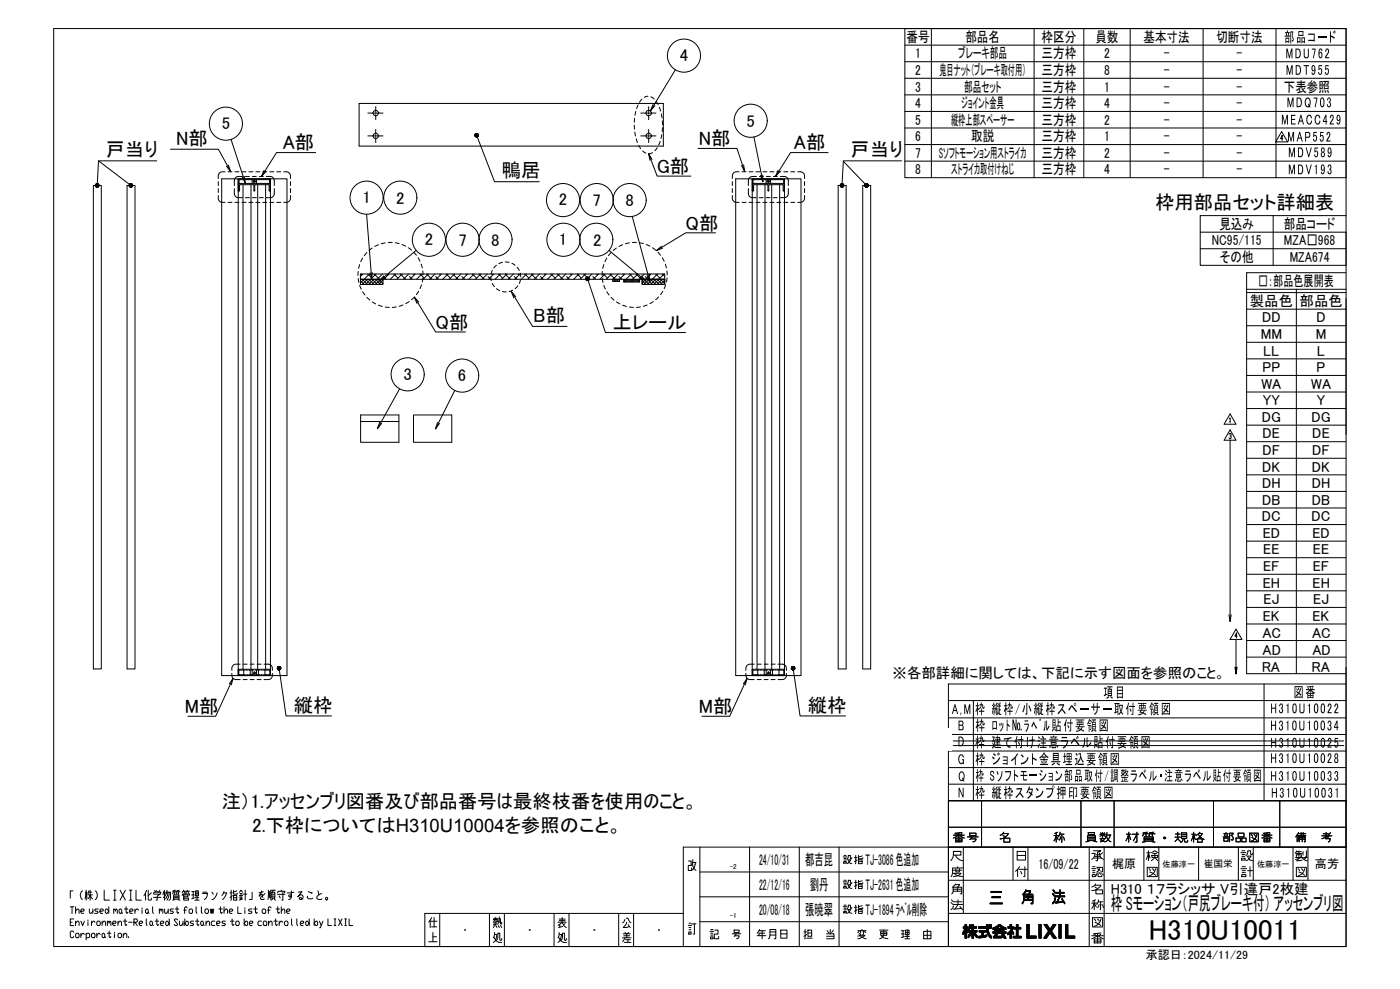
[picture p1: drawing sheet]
<svg xmlns="http://www.w3.org/2000/svg" width="841mm" height="594mm" viewBox="0 0 841 594" stroke-linecap="round" stroke-linejoin="round" font-family="sans-serif">
<!-- layer: TOS_WA -->
<g fill="none" stroke="#000" stroke-width=".6">
<path d="M32 17h777v552h-777zM544 17v90h223M560 17v90M621 17v90M651 17v90M679 17v90M723 17v90M767 17h42v90h-42zM544 27h265M544 37h265M544 47h265M544 57h265"/>
<path d="M544 67h265M544 77h265M544 87h265M544 97h265M765 130v29M809 130h-88v29h88v-20h-88M721 149h88M749 174h60M749 176h60M779 174v231M809 179v82M809 164h-60v241h60"/>
<path d="M749 186h60M749 196h60M749 206h60M749 216h60M749 226h60M749 235h60M749 245h60M749 255h60M749 265h60M749 275h60M749 285h60M749 295h60"/>
<path d="M749 305h60M749 315h60M749 325h60M749 335h60M749 345h60M749 355h60M749 365h60M749 375h60M749 385h60M749 395h60M759 411v70M809 411h-239v70h239"/>
<path d="M809 401v168h-554v-20h155M570 421h239M570 431h239M585 421v60M570 441h239M570 451h239M570 461h239M570 471h239M570 497h239M590 481v28M603 500l-2 2M635 500l-1 1"/>
<path d="M637 500l-1 3M649 481v28M669 481v28M678 500v6M683 500v6h-1M689 500h-2l-1 2M693 500h-2l-1 2M707 500v3l-1 2M717 500v6M721 500l-3 2M729 481v28M769 481v28"/>
<path d="M809 481h.1M809 481h-239v88v-60h239h-399v60M414 517h1v3h-2l1 3h1v-2M416 519a5 5 0 0 0 2 4M416 518h2M416 516l-1 4M418 518l-1 3-2 2M420 509v60M429 512l6 10h-12zM450 509v60M480 509v60M504 509v60"/>
<path d="M507 515h2M507 518h1h-1zM507 514h1M507 517h1M507 516h1M509 516h2l-2 3M510 517v1l2 1M512 515l-1 1v-2h-1l-1 2M513 515h2M514 514v5M515 516l-2 1M516 514v2h2v-1"/>
<path d="M516 516h2v3h-2zM516 518h2M518 514l-2 1M573 503l3-1 3 1M573 502h6M573 514h4v-3h-4v3l-2 3M573 511h4M574 503h4v3h-4zM574 501h1M574 505h4M574 514l1 1 3 2M576 500v3"/>
<path d="M576 503v3M578 500l-4 1M578 501h-1M579 509v40M581 503h7M583 504h3v1l-2 1M583 500h3v2h-3zM584 503l-1 1M603 501h3a5 5 0 0 1-5 3M603 502l1 1M603 503h4v3h-4zM609 509v20"/>
<path d="M611 511h5v6h-5zM611 514h5M618 509v20M633 502h3M634 500v6M636 504l-2-2-1 3M637 501h2M637 503l-1 2M638 501v5M639 503v2M653 502h5v3h-5zM653 503h5"/>
<path d="M653 504h5M654 500h4v1h-4zM654 505l-2 1M654 509v60M656 513h2l-1 2-1 1M657 511h4l-2 1v5h-1M657 505l2 1M657 515h4M658 514h3M658 513h2M660 512a4 4 0 0 0 3 4M661 502l1-1 2 1"/>
<path d="M661 504h3M661 501h3M661 500l1 1M662 512l-1 1M662 503l-1 2 3 1M662 500v3M663 509v60M663 504a2.1 2.1 0 0 1-2 2M664 500l-1 1M665 502a4 4 0 0 0 2 4M665 502h2M665 500l-1 3"/>
<path d="M667 502l-1 2-2 2M677 501h2M679 504l-1-3-2 4M680 501h4M683 501l-2 4M687 501h3M687 509v20M687 503h6v2h-6zM687 504h6M688 505l-2 1M688 501v1M689 512h2"/>
<path d="M690 511v6M691 501h3M691 515l-1-3-1 4M692 512l2-1 2 1M692 505l2 1M692 514h3v1h-3zM692 501v1M693 513h2M694 513v2l-2 2M694 515l1 1M695 516l1 1M696 509v20"/>
<path d="M706 503h3M706 501h3M707 503l2 2M710 500h3v4h-3zM710 503h3M710 501h3M711 504l-1 1-1 1M712 504v2h1v-1M716 501h2M718 504l-1-3-1 4M719 504h3v2h-3zM720 509v20"/>
<path d="M720 501l3 3M720 501h2l-1 2-3 1M735 503h3M735 503h3v2h-3zM735 501h3M736 501v2M736 500v1M737 501v2M740 504h1a1.9 1.9 0 0 0-2-2l2-2h-2v6M743 503h2v3h-2zM744 500h3v3h-3zM744 509v20"/>
<path d="M745 512h3M746 516h2v1h-2zM746 503h3v3h-3zM746 514h2M746 513h2M746 511h2M749 514h3l-2 3h-2M750 515v1l2 1M751 500h5v6h-5zM752 501v1M752 503l3 2M752 513l-1-2h-1l-1 2-1 1"/>
<path d="M753 509v20M753 501l1 1M755 501a5 5 0 0 1-3 4M758 503l3-1 3 1M758 502h6M759 503h4v3h-4zM759 505h4M759 501h1M761 500v3M761 503v3M763 500l-4 1M763 501h-1"/>
<path d="M777 509v20M778 513h4M778 515h7M779 515v-2h3v2h-1M779 512h-1M779 511v1h3M779 502l-1 1M780 516v1M780 500l-1 2v4M780 501h4M780 511v4M781 506v-4h3v4"/>
<path d="M781 504h3M781 503h3M781 515l-3 1M782 500v1M782 515h.1M782 502v4M782 515l3 2M782 517h-3M783 512v2M783 500v1M784 516h-1M784 502h-4v3"/>
<path d="M785 511v4h-1M786 509v20M794 502h6M795 501h3M796 503v1h3v1l-1 1M797 500v2M798 503h-2M799 500l-2 2-3 2M44 535h-2v5M50 535a3 3 0 0 0 0 5M51 536h1M52 535v6"/>
<path d="M52 539v-3l-1 4M53 540l1-2 2 2M53 538h3M53 536h2M53 535v2M54 535v6M57 535a3 3 0 0 1 0 5M63 535v6h3M68 535h2M69 535v6M72 535l3 6M75 535l-3 6"/>
<path d="M78 535h1M79 535v6M82 535v6h3M87 536v5M88 535l-2 3M89 535v5l2 1v-1M91 536l-2 2M92 537l1-1h4l-1 1M92 539h5M93 537h3l-2 1v3M93 535l1 1M94 535v1"/>
<path d="M96 535l-1 1M98 536h2M98 536v2M99 535v6M99 538l-1 1M100 536h2v4l-1 1M100 535v3M101 536l-1 4M102 536l-2 5M104 536h2M104 538h4v2h-4zM104 538h4"/>
<path d="M104 539h4M105 536v1M105 535h-1v2M106 536h2M107 536v1M108 535h-2v2M109 538l1-1h4v1M110 535h2M110 538h3v1h-3zM110 540h3v1h-3zM110 535l-1 1M110 539v1"/>
<path d="M111 535v1M112 536v1M112 535h2M113 535l-1 1M113 535v1M115 536h2M115 538h2M116 536v4M117 539l-2 1M117 539h2M117 535h2v3h-2zM117 537h2"/>
<path d="M118 535v6M122 537h3l-1 2-1 1M122 536h2M127 536l1 1M130 536l-1 4h-2M133 538l1-2h2l-1 3-1 1M135 536h-1M138 536h2M139 535v6M140 538l-2 1M140 535v2h2l1-1M140 538h2v3h-2z"/>
<path d="M140 539h2M142 535l-2 1M144 536l1-1 1 1M144 538h2M144 539v1M144 537h1M145 537v3M145 539v1M146 540l-2 1M146 537h2M147 535v6M151 536v4h-1"/>
<path d="M157 535l-1 3 2-1v2M158 536h-2M159 537l-2 2v1h2M161 535v5M162 535v4M163 535v5M163 535h2M163 536h2v4h-2zM163 538h2M163 537h2M164 540l-1 1M164 535v1"/>
<path d="M165 540v1M167 536v-1h4v1M167 537h4M168 538v1M169 535h.1M170 536v5h-1M175 535v3h-2h1h1v1l-2 1M177 536h-5M179 536h2l-2 3 1-1h1l1 2h-1h-1l1-1v1M185 538v1l1 1h2M185 536h2v1M191 535l1 3"/>
<path d="M193 537a3 3 0 0 0-3 3h1h3M420 539h150M420 524h150M429 527l6 10h-12zM507 530h2M507 532h1v1h-1zM507 529h1M507 532h1M507 531h1M509 531h2l-2 3M510 532v1l2 1M512 530l-1 1v-2h-1l-1 2"/>
<path d="M513 530h2M514 529v5M515 531l-2 1M516 529v2h2v-1M516 531h2v3h-2zM516 533h2M518 529l-2 1M570 529h239M572 537l1-1v-3h5v4h-1M573 534h5M573 535h5M573 525h4l-1 1-3 1"/>
<path d="M573 523h5M573 525l2 1 3 1M574 531h2l-1 2v2M574 531l-2 2M574 522v2h2v-2M575 521h.1M578 521h-6v4l-1 2M595 535h7M595 536h7M596 539h5M611 522l-1 1M612 522h5"/>
<path d="M613 521l-2 1v5M613 523l1 2M615 537h5v6h-1h1v-5h-5v3l-1 2 1-2zM615 537h5v5h-1h1v-5h-5v4l-1 1 1-1zM615 537h5v6h-1h1v-6h-5v4l-1 2 1-2zM615 539h5M616 521v6h-1M616 535h3l-1 2 1-2h-3h3l-1 2 1-2h-3h3l-1 3 1-2h-3M616 535l-1 2zM616 535l-1 3zM616 535h3l-1 2v4M616 534l-1 3"/>
<path d="M632 537l2 2M632 537l2 1M633 535l1 1M633 535l1 2M633 534l1 2M634 540v1l-2 2 2-2zM634 540v1l-2 2M634 539v2l-2 1 2-1zM634 539v2l-2 2 2-2zM634 539h6M634 538h6M634 536h5"/>
<path d="M634 537h5M637 535v4l-2 3 2-4zM637 535v4l-2 3 2-3zM637 534v4l-2 4M637 535v3l-2 4 2-4zM638 540l2 3M638 540l2 2M656 535h.1M656 522h2M656 525h2v2h-2zM656 524h2M656 523h2"/>
<path d="M656 521h2M658 532h3a6 6 0 0 1-5 3M658 533l1 1M658 531l-2 2M658 535h4v2h-4zM659 521h3v2l-1 1M659 525l-1 1M659 522l2 1M660 524v2l2 1v-1M660 524l1 1M660 521a2.2 2.2 0 0 1-1 3M662 525l1 1"/>
<path d="M689 521h6v6h-6zM690 522l1 1M691 524l3 2M692 522l1 1M694 522a5 5 0 0 1-4 4M745 522h4M746 525h2v2h-2zM746 524h2M746 523h2M746 521h2M749 523h3M751 521v6"/>
<path d="M779 521h6v6h-6zM780 522l1 1M780 524l4 2M782 522l1 1M784 522a5 5 0 0 1-4 4M42 554h1M42 545h2M43 545v4M44 552h-2v4h2M44 560v-1h-1l-1 1v3h1h1M45 547l2-1 1 3M45 555l2-2 1 3"/>
<path d="M45 545v4M45 553v3M49 547h1h1l-1-1h-1v1v2h1M49 553l1 3 1-3M53 553h.1M53 554v2M54 546v3l2-2M55 553v3M56 546v3M57 554l-1-1-1 2M59 553h1v1v2h-1l-1-1zM59 546h-2v1l2 1-1 1h-1"/>
<path d="M60 547h2v-1h-1l-1 1 1 2h1M61 555l2-2v3M61 553v3M64 546l1 1-1 2-1-1zM65 554v-1l1 2M65 553v3M65 545v4M66 554v-1l1 1v2M66 559v4h1M68 555h1l1-1-1-1h-1v1v1v1h1M68 541h2M68 547l1-1v1"/>
<path d="M68 546v3M69 560v1M69 547l1-1v1v2M71 555l1-2 1 3M71 553v3M72 546l1 1v2l-1-1zM73 548l1 1M74 553h2M75 546h2M75 552v3l1 1v-1M76 545v3v1l1-1M77 554h2"/>
<path d="M78 541h1M78 547h1h1l-1-1h-1v1v1v1h1M80 554h2l1-1-1-1h-2v4M81 554l2 2M81 546v3M83 547l-1-1-1 1M84 555h1l1-1-1-1h-1v1v2h1M85 545v1M85 547v2M88 552v3v1M88 546l1 1-1 2-1-1zM89 548l1 1"/>
<path d="M91 553l1 1-1 2-1-1zM92 555v1M92 545v3v1M93 553h2M94 552v3l1 1v-1M96 547v-1l1 1M96 546v3M96 555h2v-1v-1h-1l-1 1 1 2h1M97 547v-1l1 1v2M99 546v3l2-2M100 553l2 2-1 1-1-1zM101 546v3"/>
<path d="M102 552v4M104 546h-1l-1 1 2 1v1h-2M105 540l-1 1M105 546h2M106 545v3l1 1v-1M107 553l-1-1h-1v1l2 2-1 1h-1v-1M107 540l1 1M108 553v3l2-1M110 553v3M110 547h2M111 552v4M112 553l1 1v2l-2-1z"/>
<path d="M112 545h-1v4M114 546h1l1 1-1 2h-1v-1zM116 553h-1l-1 1 2 1v1h-2M117 541h3M117 553h2M118 545v3v1M118 552v3l1 1v-1M121 545v3l1 1M121 553l1 1v2l-1-1zM122 555l1 1M124 546h1v1v2h-1l-1-1zM124 555l1-2 1 3"/>
<path d="M124 553v3M126 546l1 3v-3l1 3v-3M129 553h-2v1v2h2M130 555h2v-1v-1h-1l-1 1 1 2h1M131 546h3M132 545v3l1 1 1-1M135 547l1-1 1 3M135 545v4M135 553h-1l-1 1 1 1h1v1h-2M138 547h1h1l-1-1h-1v1v1v1h1M138 553h3M139 552v3l1 1 1-1"/>
<path d="M142 553h1l1 1-1 2h-1v-1zM143 545v4h2M147 552v4M147 545v1M147 547v2M148 553l1 1-1 2-1-1zM150 555h1l1-1-1-1h-1v1v2h1M151 546h-1l-1 1 2 1v1h-2M152 546h3M153 545v3l1 1 1-1M157 553h-2v1v2h2M158 546h1l1 1-1 2h-1v-1z"/>
<path d="M159 553h1v1v2h-1l-1-1zM161 547h1M161 555l2-2v3M161 553v3M163 545h-1h-1v4M165 553h2M166 552v3v1l1-1M166 546h2M167 545v3v1l1-1M168 553v3M169 547l2-1v3M169 545v4"/>
<path d="M170 554l-1-1-1 2M171 553h1l1 1-1 2h-1v-1zM172 547h2v-1h-1l-1 1 1 2h1M175 552v3l1 1M178 552v3l1 1M180 555h2l1-1-1-1h-1l-1 1 1 2h1M184 553l2 2-1 1-1-1zM186 552v4M189 552v4M190 553l1 1-1 2-1-1zM192 553l1 3M194 553l-2 4"/>
<path d="M197 552v4h2M201 552h1M201 556h1M201 552v4M203 552l2 4M205 552l-2 4M207 552h1M207 556h1M208 552v4M210 552v4h2M258 553v1M259 553h4"/>
<path d="M259 557h3M259 551l-1 2v4M261 551v6M264 549v20M279 559h.1M294 549v20M296 554h3M297 552h2M297 556l-1 1M297 552l-1 2M297 554v1M298 551v1h-2h3"/>
<path d="M298 556l1 1M298 552v1h1M299 555l-3 1M299 552h2v3v-1M299 553l1 1M299 556l1 1M300 551v2l-1 2M301 556v1M303 549v20M318 559h.1M333 549v20M335 556l1-1v2"/>
<path d="M335 554h5M336 552h3M336 553h3M338 554l1 2 1 1M338 551v3l-2 1M338 556l-2 1M339 555h-1M342 549v20M357 559h.1M372 549v20M375 552l-1 2M376 552h1l2 2"/>
<path d="M377 554l-3 3 4-1M377 555l2 2M381 549v20M396 559h.1M413 556h2M414 560h1v1h-1zM414 558h1M414 557h1M414 555h1M415 555h3M417 555v6h-1M420 554h150"/>
<path d="M427 559h2M427 558h1M429 542l6 10h-12zM429 559h2v2h-2v3h3v-1M441 559h3v1h-3zM456 559l-1 2M456 558v1h4M458 559v5M463 560h3M469 559h4v5h-4zM483 560h1M484 558l-1 6"/>
<path d="M485 559h3v3h-3zM497 559l1 1M499 558v3M501 559l-1 1M507 545h2M507 547h1v1h-1zM507 546h1M507 544h1M509 546h2l-2 3M510 547v1l2 1M512 545l-1 1v-2h-1l-1 2M513 545h2"/>
<path d="M514 544v5M515 546l-2 1M515 559h5M516 544v2h2v-1M516 546h2v3h-2zM516 547h2M516 559l-1 1M517 559l-1 2M518 558v1M518 544l-2 1M519 559l-1 2M519 559l1 1"/>
<path d="M528 559h5M529 560h4v2h-4zM531 559v3l-2 2h-1M541 559h2M542 559v4M544 559h2v2h-2zM545 559v5M555 559h4v5h-4zM557 558v6M570 549h239M571 542l2 1M572 541l1 1"/>
<path d="M573 544l-2 2M573 543h5M573 542h5M575 541v2l-1 3M577 544l1 2M577 546h-4M579 560v1M579 557v1M579 559v2M579 559v1M579 558v2M580 557v3"/>
<path d="M580 555h1v2v1v1v1v4h-1v-4l-2 1 2-3h-1v-1h1zM580 555v9M581 555v9M581 557v1M581 558v2M581 559v1M582 557v2M582 559v1M582 557v1M582 556h1v1h1v-2h1v2h2v1h-2v1h2v1h-1l1 2v1l-2-3v4h-1v-4l-2 3v-1l1-2h-1v-1h2v-1h-1l-1 1zM582 556v2M583 556v2"/>
<path d="M583 559v1M583 559v3M583 556h.1M583 557v1M583 559v2M584 557v1M584 559v2M584 555v9M585 555v9M585 557v1M585 559v2M586 557v1"/>
<path d="M586 559v3M586 559v1M587 557v1M587 559v1M588 557h5v-2h1v2h2v1h-2l2 6-3-3v-3h-5zM588 557v1M588 559h4v1h-1v2h2v1h-5v-1h2v-2h-2zM588 559v1M589 557v1M589 559v1M590 557v1M590 559v1"/>
<path d="M590 559v4M591 557v1M591 559v4M591 559v1M592 557v1M592 559v1M593 555v4M593 555v5M593 555v6M594 555v7M594 557v1M594 558v4"/>
<path d="M594 556h2h-2zM594 556h.1M595 556h.1M595 557v1M595 543h7M595 542h7M596 557l4-1h1l3 1v1l-6 1v-1h-2zM596 560h8v1h-5v1h3v-1h1l1 3h-1v-1h-6v-1l1-1h-2zM596 557v1M596 560v1M597 557v1M597 560v1"/>
<path d="M598 557v1M598 560v1M598 557v2M598 558l2-2 3 2zM598 560v3M599 557v2M599 560v3M599 556v2M599 558v1M599 560v2M599 556v1M599 560v1"/>
<path d="M600 556v1M600 558v1M600 560v1M600 556h.1M601 556v1M601 558v1M601 560v1M602 556v1M602 558v1M602 560v1M602 556v2M602 557v2"/>
<path d="M603 557v2M603 560v1M603 557v1M604 557v1M604 560v1M606 557v1M606 560v1M607 557v1M607 559v2M607 555h1v2h1l-1 2 1 1v1l-1-1v4h-1v-3l-2 1v-2l3-2h-2v-1h1zM607 555v3M607 559v5"/>
<path d="M607 558v6M608 555v9M608 557v3M608 557v4M608 557v2M608 559v2M608 560v1M609 560v1M609 557v1M610 557v1M611 555h1v2h1v1h-1v4h2v1h-5v-1h2v-4h-2v-1h2zM611 555v8"/>
<path d="M612 557v1M613 557v1M614 543l1-2v-3h5v5h-1M615 541h5M615 540h5M617 555h1v7h4v2h-5zM617 555v9M618 555v9M624 555h1v9h-1zM624 555v9M625 555v9M627 555h2l2 3 2-3h1l-2 4 3 5h-2l-2-4-2 4h-2l3-5z"/>
<path d="M627 555v1M628 555v1M628 555v2M629 555v2M629 555v3M629 556v2M629 556v3M630 556v3M630 560v2M630 557v2M630 557v5M630 557v4"/>
<path d="M630 558v3M631 558v3M631 558v2M631 557v5M632 557v5M632 557v2M632 560v2M632 556v3M632 556v2M633 556v2M633 555v3M633 555v2"/>
<path d="M634 555v1M634 542l5-1-5 1h5h-5h5h-5h1h4M636 555h2v9h-2zM636 555v9M637 555v9M640 555h2v7h4v2h-6zM640 555v9M641 555v9M656 542h3M656 551h6v6h-6zM657 552l1 1M657 541v5"/>
<path d="M658 554l3 2M658 541h-2M659 545l-2-3-1 4M659 552l1 1M660 542h3M660 541l-1 2M660 543l-1 2M661 542v4M661 552a5 5 0 0 1-4 4M662 543l1 2M46 561h1h1l-1 2h-1h-1zM49 561v2"/>
<path d="M51 561h-1l-1 1M52 561h1h1l-1 2h-1M52 561v4M55 561h2v2h-2zM58 561v2M60 561h-1l-1 1M62 561h1l-1 2h-1zM63 563h.1M65 561h2M69 561v2M71 561h1h1l-1 2h-1zM74 562l2-1v2"/>
<path d="M74 561v2M77 563h.1M258 566h5M260 563h2M260 560v6M297 563l1 2 2 1h1M297 561h2l-2 4-1 1M297 560l-1 3M301 564v1h-1v-4h-1v3l-1 1M336 563l1 2 1 1h2M336 561h1l-1 4-1 1M336 560l-1 3"/>
<path d="M340 564v1h-1v-4h-1v3l-1 1M374 563h5M374 561h5M375 562h3M375 566h4M375 563l-1 3M375 560l1 1M376 564h3M377 561v2M377 564v2M378 560l-1 1M427 563h1v1h-1z"/>
<path d="M427 562h1M427 561h1M440 561h5M441 563l3-1-1 2M442 561l-1 1M455 562h5M459 561h-3v1M462 564l1-2v-4h3v6h-1M463 562h3M469 561h4M484 561l-1 1M485 564h3"/>
<path d="M485 560h3M497 561h4v3h-4M497 562h4M517 562l3 2M517 562h3l-5 2M517 561l-2 1M529 561h4M529 562l2 1 2 1M541 561h2M543 563h-2M544 564h3M544 563h2"/>
<path d="M544 560h2M555 562h4M582 562v1M582 561v2M583 561v1M583 560v2M586 560v2M586 561v1M586 561v2M587 562v1M588 562v1M589 562v1"/>
<path d="M590 562v1M591 562v1M592 562v1M593 562v1M594 560v2M594 561v2M595 561v2M595 562v1M595 562v2M597 562v1M598 562v1M598 561v2"/>
<path d="M599 562v1M600 562v1M601 562v1M602 562v1M602 561h.1M602 561v1M602 561v2M603 561v2M603 561v3M603 562v2M604 562v2M604 563v1"/>
<path d="M605 560v2M609 562v1M610 562v1M612 562v1M613 562v1M618 562v2M619 562v2M620 562v2M621 562v2M622 562v2M627 563v1M628 563v1"/>
<path d="M628 562v2M629 561v3M629 561v2M629 560v3M629 560v2M632 560v3M633 561v2M633 561v3M633 562v2M634 562v2M634 563v1M642 562v2"/>
<path d="M643 562v2M644 562v2M645 562v2M646 562v2M656 564l3-2 4 2M656 562h7M657 564h4v2h-4zM657 561l1 1M657 565h4M659 561v3M659 564v2M661 560l-4 1"/>
<path d="M661 561l-1 1"/>
<circle cx="700" cy="503" r=".6"/>
<circle cx="196" cy="540" r=".7"/>
</g>
<!-- layer: TOS_S1 -->
<g fill="none" stroke="#000" stroke-width=".6">
<path d="M216 62h182v26h-182zM224 68h4M388 68h4M224 82h4M388 82h4M56 111h5v291h-5zM76 111h5v291h-5zM133 107h39v299h-39zM143 115l1-1v-3h8l1 4v-4h8l1 3v1M144 108h7v2h-7zM146 111v291M151 111v291"/>
<path d="M154 108h8v2h-8zM155 111v291M160 111v291M442 107h39v299h-39zM452 108h8v2h-8zM453 111v3l-1 1M453 111h8l1 4v-4h8v3l1 1M455 111v291M460 111v291M463 108h8v2h-8zM464 111v291M468 111v291"/>
<path d="M504 111h4v291h-4zM518 111h5v291h-5zM217 165h182v3h-182v3h13v-3h-13zM368 168h4v1h-4zM375 168v1h9v-1M386 168h13v3h-13zM217 249h23v17h-23zM217 253h23M248 249h23v17h-23zM143 406v-299h19v299M143 402h19M143 403h3v2h-3z"/>
<path d="M150 403h1v2h-1zM154 403h1v2h-1zM159 403h3v2h-3zM452 406v-299h19v299M452 402h19M452 403h3v2h-3zM459 403h1v2h-1zM463 403h1v2h-1zM468 403h3v2h-3z"/>
<circle cx="226" cy="68" r="1.6"/>
<circle cx="390" cy="68" r="1.6"/>
<circle cx="226" cy="82" r="1.6"/>
<circle cx="390" cy="82" r="1.6"/>
</g>
<!-- layer: TOS_K3 -->
<g fill="none" stroke="#000" stroke-width=".6">
<path d="M221 68h3M226 64v3M226 68h.1M226 69v3M226 78v3M228 68h2M385 68h3M390 64v3M390 68h.1M390 69v3M390 78v3M392 68h2"/>
<path d="M221 82h3M226 81v1M226 83v3M228 82h2M385 82h3M390 81v1M390 83v3M392 82h2"/>
</g>
<!-- layer: TOS_K2 -->
<g fill="none" stroke="#000" stroke-width=".6">
<path d="M386 60l-2 1M389 58h-2M391 58l2 1M381 75v3M381 71v2M381 79l1 3M382 67l-1 2M383 63l-1 2M394 61l1 2M396 64l1 3M397 68l1 3M398 73v2"/>
<path d="M398 77v2M382 83l1 3M384 87l1 2M386 91l2 1M392 92h-2M395 89l-2 2M397 85l-1 2M398 81l-1 2M131 117l1 4 3 1M131 109v2M131 113v3M135 103l-3 1-1 3"/>
<path d="M137 103h2M141 113v3a2.4 2.4 0 0 0 2 3h3M141 103h3M143 111v3M143 108h1M143 110h1M145 103h3M146 106h-3a2.5 2.5 0 0 0-2 2v3M147 119h3M147 106h3M150 103h2M151 108h3"/>
<path d="M151 110h3M152 119h2M152 106h2M152 109h.1M153 110h.1M153 108h.1M153 109h.1M154 103h2M156 119h2M156 106h2M158 103h2M160 106h2a2.5 2.5 0 0 1 3 2v3"/>
<path d="M162 108h.1M162 110h.1M162 103h2M162 111v3M165 113v3a2.5 2.5 0 0 1-3 3h-2M166 103h3M170 103l4 1v3M174 117v4l-4 1M174 109v2M174 113v3M440 117l1 4 3 1M440 109v2"/>
<path d="M440 113v3M444 103l-3 1-1 3M446 103h2M450 113v3a2.5 2.5 0 0 0 2 3M450 103h2M452 119h2M452 111v3M452 108h.1M452 110h.1M454 103h3M454 106h-2a2.5 2.5 0 0 0-2 2v3M456 119h2"/>
<path d="M456 106h3M458 103h3M460 119h3M460 108h3M460 110h3M460 106h3M461 109h.1M462 110h.1M462 108h.1M462 109h.1M463 103h2M464 119h3"/>
<path d="M465 106h2M467 103h2M469 119h2M469 106h2a2.5 2.5 0 0 1 3 2v3M471 108h.1M471 110h.1M471 103h2M471 111v3M474 113v3a2.5 2.5 0 0 1-3 3M475 103h2M479 103l4 1v3M483 117v4l-4 1"/>
<path d="M483 109v2M483 113v3M137 122h2M141 122h3M145 122h3M150 122h2M154 122h2M158 122h2M162 122h2M166 122h3M446 122h2M450 122h2"/>
<path d="M454 122h3M458 122h3M463 122h2M467 122h2M471 122h2M475 122h2M216 159l-1 2M218 155l-1 2M220 152l-1 2M224 149l-2 1M227 147l-2 1M231 146h-2"/>
<path d="M236 146h-3M237 146h3M242 147l2 1M245 149l2 1M249 151l1 2M251 155l1 2M253 159l1 2M298 159l-1 2M302 158h-2M304 157l2 1M307 158l2 1M363 159l-1 2"/>
<path d="M365 155l-2 2M367 152l-1 2M370 149l-2 1M374 147l-2 1M378 146h-2M382 146h-2M384 146h2M388 147l2 1M392 149l2 1M395 151l2 2M398 155l1 2M400 159v2"/>
<path d="M215 163v2M215 167l1 3M216 171l1 3M218 175l1 2M220 179l2 1M249 178l-2 2M251 175l-1 2M253 171l-1 2M254 163v2M254 167v2M295 166v3M296 162l-1 3"/>
<path d="M296 170l1 2M298 173l2 2M302 175h2M308 174l-2 1M311 161l1 1M311 172l-2 1M313 164v2M313 168l-1 2M362 163v2M362 167v3M363 171l1 3M365 175l1 2"/>
<path d="M367 179l2 1M396 178l-2 2M398 175l-1 2M400 171l-1 2M401 163v2M401 167l-1 2M224 181l2 2M227 183l3 1M231 184l3 1M238 184l-2 1M242 183l-2 1M246 181l-2 1"/>
<path d="M370 181l2 2M374 183l2 1M378 184l3 1M385 184l-3 1M389 183l-3 1M392 181l-2 1M144 399h-4l-1 2v2M146 399h2M150 399h3M154 399h3M159 399h4v2l1 2M453 399h-4l-1 2v2"/>
<path d="M455 399h2M459 399h2M463 399h3M467 399h4l1 2v2M139 404v3l1 1h4M143 403h.1M143 405h.1M146 408h2M146 403h1M146 405h1M148 403h1M148 405h1"/>
<path d="M149 403h1M149 405h1M150 408h3M151 403h1M151 405h1M152 404l1 1M153 404h.1M153 405h.1M153 403h1M153 405h1M154 408h3M155 403h1"/>
<path d="M155 405h1M157 403h1M157 405h1M158 403h1M158 405h1M162 403h.1M162 405h.1M164 404l-1 3v1h-4M448 404v3l1 1h4M452 403h.1M452 405h.1M455 408h2"/>
<path d="M455 403h1M455 405h1M457 403h1M457 405h1M458 403h1M458 405h1M459 408h2M460 403h1M460 405h1M461 404l1 1M461 404h1M462 405h.1"/>
<path d="M462 404h.1M462 403h1M462 405h1M463 408h3M464 403h1M464 405h1M466 403h.1M466 405h.1M467 403h1M467 405h1M471 403h.1M471 405h.1"/>
<path d="M472 404v3l-1 1h-4"/>
<circle cx="153" cy="109" r=".6"/>
<circle cx="153" cy="109" r=".2"/>
<circle cx="462" cy="109" r=".2"/>
<circle cx="462" cy="109" r=".6"/>
<circle cx="153" cy="404" r=".2"/>
<circle cx="462" cy="404" r=".2"/>
</g>
<!-- layer: TOS_K5 -->
<g fill="none" stroke="#000" stroke-width=".6">
<path d="M217 171h.1M217 169l2 2M217 168h.1M217 165h.1M218 168l3 3M218 165l-1 1M219 168l-2 2M220 168l3 3M221 168l-3 3M221 165l2 2M222 168l3 3M222 165l-3 3"/>
<path d="M224 168l3 3M225 168l-4 3M225 165l3 3M226 168l3 3M226 165l-6 6M228 168l2 2-1 1M229 168l-4 3M230 168h.1M230 165l-7 6M230 168l-3 3M230 166l2 2M233 165h.1"/>
<path d="M234 165l-3 3M237 165l2 2M238 165l-4 3M241 165l3 3M242 165l-4 3M246 165l-4 3M246 166l2 2M248 165h1M249 165l-3 3M252 165l3 2M253 165l-3 3M256 165l3 3"/>
<path d="M257 165l-3 3M261 165l-3 3M262 166l1 2M264 165h1M265 165l-3 3M268 165l3 2M269 165l-3 3M272 165l3 3M273 165l-3 3M277 165l-3 3M277 166l2 2M280 165h.1"/>
<path d="M281 165l-3 3M284 165l2 2M285 165l-3 3M288 165l3 3M289 165l-3 3M293 165l-3 3M293 166l2 2M296 165h.1M297 165l-4 3M300 165l2 2M301 165l-4 3M303 165l4 3"/>
<path d="M305 165l-4 3M308 165l-3 3M309 166l2 2M311 165h1M312 165l-3 3M315 165l3 2M316 165l-3 3M319 165l3 3M320 165l-3 3M324 165l-3 3M325 166l1 2M327 165h1"/>
<path d="M328 165l-3 3M331 165l2 2M332 165l-3 3M335 165l3 3M336 165l-3 3M340 165l-3 3M340 166l2 2M343 165h.1M344 165l-3 3M347 165l2 2M348 165l-3 3M351 165l3 3"/>
<path d="M352 165l-3 3M356 165l-4 3M356 166l2 2M359 165h.1M360 165l-4 3M362 165l3 2M364 165l-4 3M366 165l4 3M367 165l-3 3M368 169h.1M369 168l1 1M369 168h-1"/>
<path d="M370 168l1 1M370 168l-1 1M371 165l-3 3M371 168h1M372 168l-2 1M372 166l2 2M372 169h.1M374 165h1M375 168l1 1M375 165l-3 3M376 168l1 1M377 168l-2 1"/>
<path d="M377 168l2 1M378 168l-2 1M378 165l3 2M379 168l1 1M379 165l-3 3M379 168l-1 1M381 168l-2 1M381 168l2 1M382 165l3 3M382 168l-1 1M383 168l1 1M383 165l-3 3 2 1"/>
<path d="M384 168l-2 1M384 168h.1M384 169h-1M386 171h.1M386 169l2 2M386 168h.1M387 168l3 3M387 165l-3 3M388 166l1 2M389 168l3 3M390 168l-3 3M390 165h1"/>
<path d="M391 168l3 3M391 165l-5 5M393 168l3 3M394 168l-3 3M394 165l2 2M395 168l3 3M395 165l-6 6M397 168l2 2v1M398 168l-3 3M398 165l1 1M399 168h.1M399 165l-6 6"/>
<path d="M399 168l-2 3"/>
</g>
<!-- layer: 0 -->
<g fill="none" stroke="#000" stroke-width=".6">
<path d="M406 42l-15 25M392 63l-1 4 2-4M59 97l20 14M94 97h-35l-1 14M102 90h29l8 13M137 99l2 4-3-3M139 84l8 26M190 92h-24l-9 14M286 81l11 28h27M390 92l5 14h20M392 96l-2-4v4M419 89h24l4 14"/>
<path d="M447 99v4l-2-4M453 82l5 27M497 92h-22l-9 14M507 97l14 14M542 97h-35l-1 14M147 106v4l-2-4M159 102l-2 4 3-3M458 105v4l-1-4M467 102l-1 4 3-3M220 129l3 39M380 130l10 39M430 140h-18l-18 11"/>
<path d="M250 150l-22 19M366 150l22 19M397 148l-3 3 4-2M224 164l-1 4-1-4M230 166l-2 3 3-2M249 178l13 21h18M307 175l13 21h21M310 178l-3-3 2 4M353 167l11 33h48M385 166l3 3-3-2M390 165v4l-1-4M252 182l-3-4 1 4"/>
<path d="M240 234l-13 24M273 235l-11 23M228 254l-1 4 2-4M263 254l-1 4 2-4M739 264v109M738 369l1 4 1-4M138 411l2-4-1 4M140 407l-10 23h-17M168 401l4 29h27M447 411l2-4-1 4M449 407l-11 23h-16M476 401l5 29h27"/>
</g>
<!-- layer: TOS_S1 -->
<g fill="#000" stroke="#000" stroke-width=".6">
<path d="M285 81h1zM58 110v1zM79 111h1zM353 166v1zM354 167h-1zM475 401h1z"/>
<path d="M285 81h1zM285 81h1zM285 82l1-1z"/>
<path d="M285 81h1zM285 81h1zM285 81h1z"/>
<path d="M285 82l1-1zM286 82v-1zM286 81v1z"/>
<path d="M286 81v1zM286 81v1zM286 81v1z"/>
<path d="M286 80v1zM286 80v1z"/>
<path d="M286 81v1zM286 81v1zM286 81l1 1z"/>
<path d="M286 80v1zM286 80v1z"/>
<path d="M286 81l1 1zM286 81l1 1zM286 81l1 1z"/>
<path d="M287 80l-1 1zM286 80v1zM286 80v1z"/>
<path d="M286 81l1 1zM286 81l1 1zM286 81l1 1z"/>
<path d="M287 80l-1 1zM287 80l-1 1zM287 80l-1 1z"/>
<path d="M286 81l1 1zM286 81h1zM286 81h1z"/>
<path d="M286 81h1zM286 81h1zM287 81h-1z"/>
<path d="M286 81h1zM286 81h1zM286 81h1z"/>
<path d="M57 111h1zM57 111h1zM57 112l1-1z"/>
<path d="M57 112l1-1zM58 112v-1zM58 112v-1z"/>
<path d="M57 111h1zM57 111h1z"/>
<path d="M58 111v1zM58 111v1zM58 111v1z"/>
<path d="M58 111v1zM58 111v1z"/>
<path d="M58 111v1zM58 111l1 1zM58 111l1 1z"/>
<path d="M58 110v1zM58 110v1zM58 110v1z"/>
<path d="M58 111l1 1zM58 111l1 1zM58 111l1 1z"/>
<path d="M59 111h-1zM59 110l-1 1zM59 110l-1 1z"/>
<path d="M58 111l1 1zM58 111l1 1zM58 111l1 1z"/>
<path d="M58 111h1zM59 111h-1zM59 111h-1z"/>
<path d="M58 111l1 1zM58 111h1zM58 111h1z"/>
<path d="M58 111h1zM58 111h1zM58 111h1z"/>
<path d="M78 111h1zM78 112l1-1zM78 112l1-1z"/>
<path d="M78 111h1zM78 111h1zM78 111h1z"/>
<path d="M78 112l1-1zM78 112l1-1zM78 112l1-1z"/>
<path d="M78 111h1zM78 111h1zM78 111h1z"/>
<path d="M79 111l-1 1zM79 111l-1 1zM79 111l-1 1z"/>
<path d="M78 111h1zM78 111h1zM78 111h1z"/>
<path d="M79 111v1zM79 111v1zM79 111v1z"/>
<path d="M79 110v1zM78 110l1 1zM78 110l1 1z"/>
<path d="M79 111v1zM79 111v1zM79 111v1z"/>
<path d="M79 110v1zM79 110v1zM79 110v1z"/>
<path d="M79 111v1zM79 111v1z"/>
<path d="M79 111v1zM79 111v1zM79 111l1 1z"/>
<path d="M79 111h1zM79 111h1zM79 111h1z"/>
<path d="M505 111h1zM505 111h1zM505 112l1-1z"/>
<path d="M505 112l1-1zM505 112l1-1zM505 112l1-1z"/>
<path d="M505 111h1zM505 111h1zM505 111h1z"/>
<path d="M506 111l-1 1zM506 111l-1 1zM506 111l-1 1z"/>
<path d="M505 111h1zM505 111h1zM505 111h1z"/>
<path d="M506 111l-1 1zM506 111v1z"/>
<path d="M505 110l1 1zM505 111h1zM505 111h1z"/>
<path d="M506 111v1zM506 111v1zM506 111v1z"/>
<path d="M506 110v1zM506 110v1zM506 110v1z"/>
<path d="M506 111v1zM506 111v1zM506 111l1 1z"/>
<path d="M506 110v1zM506 110v1z"/>
<path d="M506 111l1 1zM506 111l1 1zM506 111l1 1z"/>
<path d="M506 111h1zM507 111h-1z"/>
<path d="M506 111l1 1zM506 111l1 1zM506 111h1z"/>
<path d="M506 111h1zM506 111h1zM506 111h1z"/>
<path d="M520 111h1zM520 111h1zM520 112l1-1z"/>
<path d="M520 112l1-1zM520 112l1-1zM520 112l1-1z"/>
<path d="M520 111h1zM520 111h1zM520 111h1z"/>
<path d="M520 112l1-1zM521 111l-1 1zM521 111l-1 1z"/>
<path d="M520 111h1zM520 111h1zM520 111h1z"/>
<path d="M521 111l-1 1zM521 111l-1 1zM521 111v1z"/>
<path d="M520 110l1 1zM520 111h1zM520 111h1z"/>
<path d="M521 111v1zM521 111v1zM521 111v1z"/>
<path d="M521 110v1zM521 110v1zM520 110l1 1z"/>
<path d="M521 111v1zM521 111v1z"/>
<path d="M521 110v1zM521 110v1z"/>
<path d="M521 111v1zM521 111v1zM521 111v1z"/>
<path d="M521 111v1zM521 111h1zM521 111h1z"/>
<path d="M521 111h1zM521 111h1z"/>
<path d="M352 168l1-1zM352 168l1-1zM352 168l1-1z"/>
<path d="M352 167h1zM352 167h1zM352 167h1z"/>
<path d="M352 168l1-1zM352 168l1-1zM352 168l1-1z"/>
<path d="M352 167h1zM352 167h1zM352 167h1z"/>
<path d="M353 167l-1 1zM353 167l-1 1zM353 167v1z"/>
<path d="M352 167h1zM352 167h1z"/>
<path d="M353 167v1zM353 167v1zM353 167v1z"/>
<path d="M353 167v1zM353 167v1zM353 167l1 1z"/>
<path d="M353 166v1zM353 166v1z"/>
<path d="M353 167l1 1zM353 167l1 1zM353 167l1 1z"/>
<path d="M353 167l1 1zM353 167l1 1zM353 167l1 1z"/>
<path d="M353 167h1zM353 167h1zM353 167h1z"/>
<path d="M353 167h1zM353 167h1zM353 167h1z"/>
<path d="M167 401h1zM167 401h1zM167 402l1-1z"/>
<path d="M167 402l1-1zM167 402l1-1zM167 402l1-1z"/>
<path d="M167 401h1zM167 401h1zM167 401h1z"/>
<path d="M167 402l1-1zM168 401l-1 1zM168 401l-1 1z"/>
<path d="M167 401h1zM167 401h1zM167 401h1z"/>
<path d="M168 401l-1 1zM168 401v1zM168 401v1z"/>
<path d="M167 400l1 1zM167 400l1 1zM167 401h1z"/>
<path d="M168 401v1zM168 401v1zM168 401v1z"/>
<path d="M168 400v1zM168 400v1z"/>
<path d="M168 401v1zM168 401v1zM168 401v1z"/>
<path d="M168 400v1zM168 400v1zM168 400v1z"/>
<path d="M168 401v1zM168 401v1zM168 401l1 1z"/>
<path d="M168 401l1 1zM168 401h1zM168 401h1z"/>
<path d="M168 401h1zM168 401h1z"/>
<path d="M475 401h1zM475 401h1zM475 402l1-1z"/>
<path d="M475 402l1-1zM476 402v-1zM476 402v-1z"/>
<path d="M476 402v-1zM476 401v1zM476 401v1z"/>
<path d="M476 401v1zM476 401v1zM476 401v1z"/>
<path d="M476 400v1zM476 400v1z"/>
<path d="M476 401v1zM476 401l1 1zM476 401l1 1z"/>
<path d="M476 400v1zM476 400v1z"/>
<path d="M476 401l1 1zM476 401l1 1zM476 401l1 1z"/>
<path d="M477 400l-1 1zM477 400l-1 1zM477 400l-1 1z"/>
<path d="M476 401l1 1zM476 401l1 1zM476 401l1 1z"/>
<path d="M476 401h1zM477 401h-1zM477 401h-1z"/>
<path d="M476 401l1 1zM476 401h1zM476 401h1z"/>
<path d="M476 401h1zM476 401h1zM476 401h1z"/>
</g>
<!-- layer: TOS_M1 -->
<g fill="none" stroke="#000" stroke-width=".6">
<path d="M770 79l4 6h-8zM771 83h-2l1-2v3M739 251v2M739 253h.1M739 249l4 6h-8zM739 258l4 6h-8zM738 261l1-1 1 1-1 1M739 262v2l-1-1M743 378l3 6h-7zM743 384v21v-4M743 382h-1l1-2v3M742 401l1 4v-4"/>
<path d="M573 445h234M573 448h234"/>
<circle cx="411" cy="33" r="10"/>
<circle cx="136" cy="74" r="10"/>
<circle cx="451" cy="73" r="10"/>
<circle cx="220" cy="119" r="10"/>
<circle cx="240" cy="119" r="10"/>
<circle cx="338" cy="120" r="10"/>
<circle cx="358" cy="120" r="10"/>
<circle cx="378" cy="120" r="10"/>
<circle cx="258" cy="144" r="10"/>
<circle cx="278" cy="144" r="10"/>
<circle cx="298" cy="144" r="10"/>
<circle cx="338" cy="144" r="10"/>
<circle cx="358" cy="144" r="10"/>
<circle cx="245" cy="225" r="10"/>
<circle cx="278" cy="226" r="10"/>
</g>
<g fill="#000">
<path d="M797 29h1v2l-1 3h1v1h-2l2-4-1-1v1h-1zM796 39h2v1h-1v1h1v1v2l-1 1-1-1v-1l1 1 1-1-1-1h-1zM798 59h1v1v1l1 2-1 1h-1l-1-1h1v1l1-1v-1h-1l1-2v-1h-1l-1 1zM797 79h2v2l-2 3h2v1h-2l2-4-1-1-1 1zM798 99h1l1 1-1 2 1 2-1 1-1-2h-1h1l1 1v-1v-1v-2v-1l-1 2zM798 433h1l1 1-1 2 1 2-1 1-2-2h1l1 1v-1v-1h-1l1-2h-1v1zM798 423h1l1 1-2 4h2h-3l2-4v-1l-1 2zM802 423h1l1 1-2 4h2h-2l1-4v-1l-1 2zM798 453h1l1 1-2 4h2h-3l2-4v-1l-1 1zM798 444l1-1 1 2-2 3h2v1h-3l2-4v-1l-1 1zM802 443h2v1h-2v1h1l1 1v2l-1 1-1-1v-1l1 1v-1v-1h-1zM798 463h1l1 1-1 2 1 2-1 1-1-1-1-1h1l1 1v-1v-1v-2l-1 1z"/>
<path d="M798 474l2-1v1v2v2l-1 1-1-1v-1l1 2 1-1v-1l-1-1 1-2h-1l-1 1zM802 463h1l1 1-1 2 1 2-1 1h-1v-1v-1l1 1v-1v-1v-2l-1 1zM802 474l2-1v6h-1v-4z"/>
<path d="M799 19h1v2l2 2-2-1v4h-1zM801 19l1 1zM802 18v2z"/>
<path d="M803 69h2v2v3l-1 1-1-1v-1l1 1 1-1v-1l-1 1-1-1zM804 70l-1 1 1 1 1-2z"/>
<path d="M798 89h1l1 1v3l-1 1h-1v-1l1 1v-2h-1zM798 89v2l1 1v-2z"/>
<path d="M654 432l2 1v1l-1-1-2 2zM655 439l2-1v1l-1 1zM656 432h2v1h-1v1h1v4h-2v-4h1v-1h-1zM658 438l1 1-1 1-1-1zM654 434h1v1h-1zM656 434v1h2v-1zM656 435v1h2v-1zM656 437v1h2v-1zM653 436h3l-1 2v-2h-1v4v-4z"/>
<path d="M663 433v1v1zM661 433v5h4v-5zM661 432h4v7h-4zM662 435l1 1 1-3 1 1-2 2 2 1-1 1-1-1-1 1h-1l2-1-2-1zM662 434v-1v1v1z"/>
<path d="M684 422h5v1h-2v1h1v2h-2h3v1h-1l-1 1 2 1-1 1-1-1-3 1v-1l2-1h-1v-1h-1v-1h1h1h-2v-2h1v-1h-1zM686 427l-1 1h2v-1zM686 423v1h1v-1zM685 424v1v-1zM686 424v1h1v-1zM687 424v1h1v-1z"/>
<path d="M692 422l1 2-1-1-1 2h-1zM693 429l1-1v1l-1 1zM693 422h3v1h-1v1h1v4h-3v-4h1v-1h-1zM695 428l1 1v1l-1-1zM691 424h2v1h-2zM694 424v1h1v-1zM694 426h1zM694 427v1h1v-1zM691 426h2v2h-1l1-2h-1v4h-1v-4z"/>
<path d="M700 424v-1l1 1-1 1zM698 423v5h4v-5zM698 422h5v7h-5v1zM699 425l1 1 1-3 1 1-1 2 1 1v1l-2-1-1 1 1-1-1-1zM699 424h1l-1 1z"/>
<path d="M803 433h1v4v2h-1v-2h-2zM803 434l-1 3h1z"/>
<path d="M661 452l2 2h-1l-1-1-1 2zM662 459l1-1 1 1-2 1zM663 452h2v1h-1v1h1v4h-2v-4l1-1h-1zM664 458l1 1v1l-1-1zM661 455h1h-1zM663 454v1h2v-1zM663 456h2zM663 457v1h2v-1zM660 456h2v3l-1-1 1-2h-1v4v-4h-1z"/>
<path d="M669 454l1-1v1v1zM668 453v6h4v-6zM667 452h5v8l-4-1-1 1zM668 455l2 1 1-2-1 3 1 1-1-1-2 1 1-1-1-1zM668 454h1v1z"/>
<path d="M679 442l2 2-1-1-1 2h-1zM681 449l1-1v1l-1 1zM681 442h3v1h-1l-1 1h1v4h-2v-4h1v-1h-1zM683 448l1 1v1l-2-1zM679 444h1v1h-1zM682 444v1h1v-1zM682 446h1zM682 447v1h1v-1zM679 446h2v2h-1v-2v4h-1v-4z"/>
<path d="M688 444v-1v1v1zM686 443v5h4v-5zM686 442h5v7h-5v1zM687 445l1 1 1-3 1 1-1 2 1 1-1 1-1-1-1 1h-1l2-1-1-1zM687 444v1z"/>
<path d="M802 453h1l1 1-1 1 1 2-1 1-1-1v-2v-1zM802 454a1 1 0 0 0 2 0 1 1 0 0 0-2 0zM802 457a1 1 0 0 0 2 0 1 1 0 0 0-2 0z"/>
<path d="M657 472l2 2-1 1-1-2-1 3v-1zM658 479h2l-1 1zM659 473h2h-1v1h1v5h-2v-5h1v-1h-1zM661 479h1l-1 1-1-1zM657 475h1h-1zM659 475h2zM659 476v1h2v-1zM659 477v1h2v-1zM656 476h2v3v-1v-1h-1v3v-3z"/>
<path d="M665 474h1v1zM664 473v6h4v-6zM663 473h5v7l-4-1-1 1zM665 476h1l1-2-1 3 2 1h-1l-1-1-2 2v-1l2-1-2-1zM664 474h1v1z"/>
<path d="M736 462v1v7v-5l-1 1zM738 462h1v2v1v4l-1 1v-1v-4h-2v-1h2zM737 466l1 1-1 1v-2z"/>
<path d="M741 462h4v1h-1v1h1v2h-2h3l-2 2 1 1v1l-1-1-3 1v-1l2-1h-1v-1h-1v-1h2h-2v-2h2v-1h-2zM743 467l-1 1h1l1-1zM743 463v1h1v-1zM742 464v1h1v-1zM743 464v1h1v-1zM744 464v1h1v-1z"/>
<path d="M748 462l1 2-1-1-1 2zM749 469l1-1v1l-1 1zM749 462h2l-1 2h1v4h-2v-4h1v-1h-1zM751 468l1 1-1 1-1-1zM748 464h1v1h-1zM750 464v1h1v-1zM750 466h1zM750 467v1h1v-1zM747 466h2v3l-1-1 1-2h-1v4z"/>
<path d="M755 464v-1l1 1-1 1zM754 463v6h3v-6zM753 462h4v8l-3-1-1 1zM754 465l1 1 1-3 1 1-1 2 1 1-1 1-1-1-1 1 1-1-1-1zM754 464h1v1z"/>
</g>
<!-- layer: moji -->
<path d="M564 438l8 12h-15z" fill="none" stroke="#000" stroke-width=".6"/>
<g fill="#fff">
<path d="M557 437h15v14h-15z" fill-rule="evenodd"/>
<path d="M423 511h12v11h-12z" fill-rule="evenodd"/>
<path d="M423 526h12v11h-12z" fill-rule="evenodd"/>
<path d="M423 541h12v11h-12z" fill-rule="evenodd"/>
</g>
<text font-size="17.4" x="690" y="565">H310U10011</text>
<g font-size="11.6">
<text x="106" y="87">N部</text>
<text x="170" y="90">A部</text>
<text x="420" y="87">N部</text>
<text x="477" y="90">A部</text>
<text x="64" y="94">戸当り</text>
<text x="511" y="94">戸当り</text>
<text x="301" y="106">鴨居</text>
<text x="395" y="104">G部</text>
<text x="694" y="125">枠用部品セット詳細表</text>
<text x="412" y="138">Q部</text>
<text x="262" y="198">Q部</text>
<text x="320" y="194">B部</text>
<text x="368" y="198">上レール</text>
<text x="111" y="428">M部</text>
<text x="177" y="428">縦枠</text>
<text x="420" y="428">M部</text>
<text x="485" y="428">縦枠</text>
<text x="133" y="485">注）1.アッセンブリ図番及び部品番号は最終枝番を使用のこと。</text>
<text x="151" y="500">2.下枠についてはH310U10004を参照のこと。</text>
<text x="667" y="547">枠 Sモーション（戸尻ブレーキ付） アッセンブリ図</text>
</g>
<g font-size="10.1">
<text x="408" y="37">4</text>
<text x="133" y="78">5</text>
<text x="448" y="76">5</text>
<text x="218" y="122">1</text>
<text x="238" y="122">2</text>
<text x="336" y="123">2</text>
<text x="356" y="124">7</text>
<text x="376" y="124">8</text>
<text x="255" y="147">2</text>
<text x="275" y="148">7</text>
<text x="295" y="148">8</text>
<text x="336" y="147">1</text>
<text x="356" y="148">2</text>
<text x="242" y="228">3</text>
<text x="275" y="229">6</text>
</g>
<g font-size="9.3">
<text x="456" y="520">24/10/31</text>
<text x="484" y="520">都吉昆</text>
<text x="520" y="520">TJ-3086 色追加</text>
<text x="456" y="534">22/12/16</text>
<text x="487" y="534">劉丹</text>
<text x="520" y="535">TJ-2631 色追加</text>
<text x="456" y="549">20/08/18</text>
<text x="484" y="549">張暁翠</text>
<text x="520" y="550">TJ-1894 ﾗﾍﾞﾙ削除</text>
</g>
<g font-size="8.7">
<text x="545" y="25">番号</text>
<text x="580" y="25">部品名</text>
<text x="626" y="25">枠区分</text>
<text x="658" y="25">員数</text>
<text x="687" y="25">基本寸法</text>
<text x="731" y="25">切断寸法</text>
<text x="771" y="25">部品コード</text>
<text x="550" y="35">1</text>
<text x="576" y="35">ブレーキ部品</text>
<text x="626" y="35">三方枠</text>
<text x="663" y="35">2</text>
<text x="699" y="35">-</text>
<text x="743" y="35">-</text>
<text x="772" y="35">MDU762</text>
<text x="550" y="45">2</text>
<text x="564" y="45">鬼目ナット（ブレーキ取付用）</text>
<text x="626" y="45">三方枠</text>
<text x="663" y="45">8</text>
<text x="699" y="45">-</text>
<text x="743" y="45">-</text>
<text x="772" y="45">MDT955</text>
<text x="550" y="55">3</text>
<text x="579" y="55">部品セット</text>
<text x="626" y="55">三方枠</text>
<text x="663" y="55">1</text>
<text x="699" y="55">-</text>
<text x="743" y="55">-</text>
<text x="771" y="55">下表参照</text>
<text x="550" y="65">4</text>
<text x="578" y="65">ジョイント金具</text>
<text x="626" y="65">三方枠</text>
<text x="663" y="65">4</text>
<text x="699" y="65">-</text>
<text x="743" y="65">-</text>
<text x="773" y="64">MDQ703</text>
<text x="550" y="75">5</text>
<text x="571" y="75">縦枠上部スペーサー</text>
<text x="626" y="75">三方枠</text>
<text x="663" y="75">2</text>
<text x="699" y="75">-</text>
<text x="743" y="75">-</text>
<text x="770" y="75">MEACC429</text>
<text x="550" y="85">6</text>
<text x="583" y="85">取説</text>
<text x="626" y="85">三方枠</text>
<text x="663" y="85">1</text>
<text x="699" y="85">-</text>
<text x="743" y="85">-</text>
<text x="773" y="85">MAP552</text>
<text x="550" y="95">7</text>
<text x="564" y="95">Sソフトモーション用ストライカ</text>
<text x="626" y="95">三方枠</text>
<text x="663" y="95">2</text>
<text x="699" y="95">-</text>
<text x="743" y="95">-</text>
<text x="774" y="95">MDV589</text>
<text x="550" y="105">8</text>
<text x="571" y="105">ストライカ取付けねじ</text>
<text x="626" y="105">三方枠</text>
<text x="663" y="105">4</text>
<text x="699" y="105">-</text>
<text x="743" y="105">-</text>
<text x="774" y="105">MDV193</text>
<text x="733" y="137">見込み</text>
<text x="771" y="137">部品コード</text>
<text x="728" y="147">NC95/115</text>
<text x="771" y="147">MZA□968</text>
<text x="733" y="157">その他</text>
<text x="775" y="157">MZA674</text>
<text x="756" y="172">□：部品色展開表</text>
<text x="751" y="184">製品色</text>
<text x="781" y="184">部品色</text>
<text x="758" y="194">DD</text>
<text x="791" y="194">D</text>
<text x="757" y="204">MM</text>
<text x="790" y="204">M</text>
<text x="759" y="214">LL</text>
<text x="791" y="214">L</text>
<text x="758" y="224">PP</text>
<text x="791" y="224">P</text>
<text x="758" y="233">WA</text>
<text x="788" y="233">WA</text>
<text x="759" y="243">YY</text>
<text x="791" y="243">Y</text>
<text x="758" y="253">DG</text>
<text x="788" y="253">DG</text>
<text x="758" y="263">DE</text>
<text x="788" y="263">DE</text>
<text x="758" y="273">DF</text>
<text x="788" y="273">DF</text>
<text x="758" y="283">DK</text>
<text x="788" y="283">DK</text>
<text x="758" y="293">DH</text>
<text x="788" y="293">DH</text>
<text x="758" y="303">DB</text>
<text x="788" y="303">DB</text>
<text x="758" y="313">DC</text>
<text x="788" y="313">DC</text>
<text x="759" y="323">ED</text>
<text x="788" y="323">ED</text>
<text x="759" y="333">EE</text>
<text x="789" y="333">EE</text>
<text x="759" y="343">EF</text>
<text x="789" y="343">EF</text>
<text x="759" y="353">EH</text>
<text x="788" y="353">EH</text>
<text x="759" y="363">EJ</text>
<text x="789" y="363">EJ</text>
<text x="759" y="373">EK</text>
<text x="788" y="373">EK</text>
<text x="758" y="383">AC</text>
<text x="788" y="383">AC</text>
<text x="759" y="393">AD</text>
<text x="788" y="393">AD</text>
<text x="536" y="407">※各部詳細に関しては、下記に示す図面を参照のこと。</text>
<text x="758" y="403">RA</text>
<text x="788" y="403">RA</text>
<text x="663" y="419">項目</text>
<text x="777" y="419">図番</text>
<text x="572" y="429">A,M</text>
<text x="586" y="429">枠 縦枠/小縦枠スペーサー取付要領図</text>
<text x="763" y="429">H310U10022</text>
<text x="575" y="439">B</text>
<text x="586" y="439">枠 ﾛｯﾄ№ﾗﾍﾞﾙ貼付要領図</text>
<text x="763" y="439">H310U10034</text>
<text x="575" y="448">D</text>
<text x="586" y="449">枠 建て付け注意ラベル貼付要領図</text>
<text x="763" y="449">H310U10025</text>
<text x="575" y="459">G</text>
<text x="586" y="459">枠 ジョイント金具埋込要領図</text>
<text x="763" y="458">H310U10028</text>
<text x="576" y="469">Q</text>
<text x="586" y="469">枠 Sソフトモーション部品取付/調整ラベル・注意ラベル貼付要領図</text>
<text x="763" y="469">H310U10033</text>
<text x="575" y="479">N</text>
<text x="586" y="479">枠 縦枠スタンプ押印要領図</text>
<text x="764" y="479">H310U10031</text>
<text x="624" y="522">16/09/22</text>
<text x="667" y="537">H310 １７ラシッサ V引違戸2枚建</text>
</g>
<g font-size="7.2">
<text x="668" y="521">梶原</text>
<text x="790" y="521">高芳</text>
<text x="688" y="576">承認日：2024/11/29</text>
</g>
<text font-size="5.8" x="723" y="521">崔国栄</text>
<g font-size="4.9">
<text x="698" y="521">佐藤淳一</text>
<text x="755" y="521">佐藤淳一</text>
</g>
<g font-size="4.3">
<text x="438" y="522">-2</text>
<text x="438" y="552">-1</text>
</g>
</svg>
